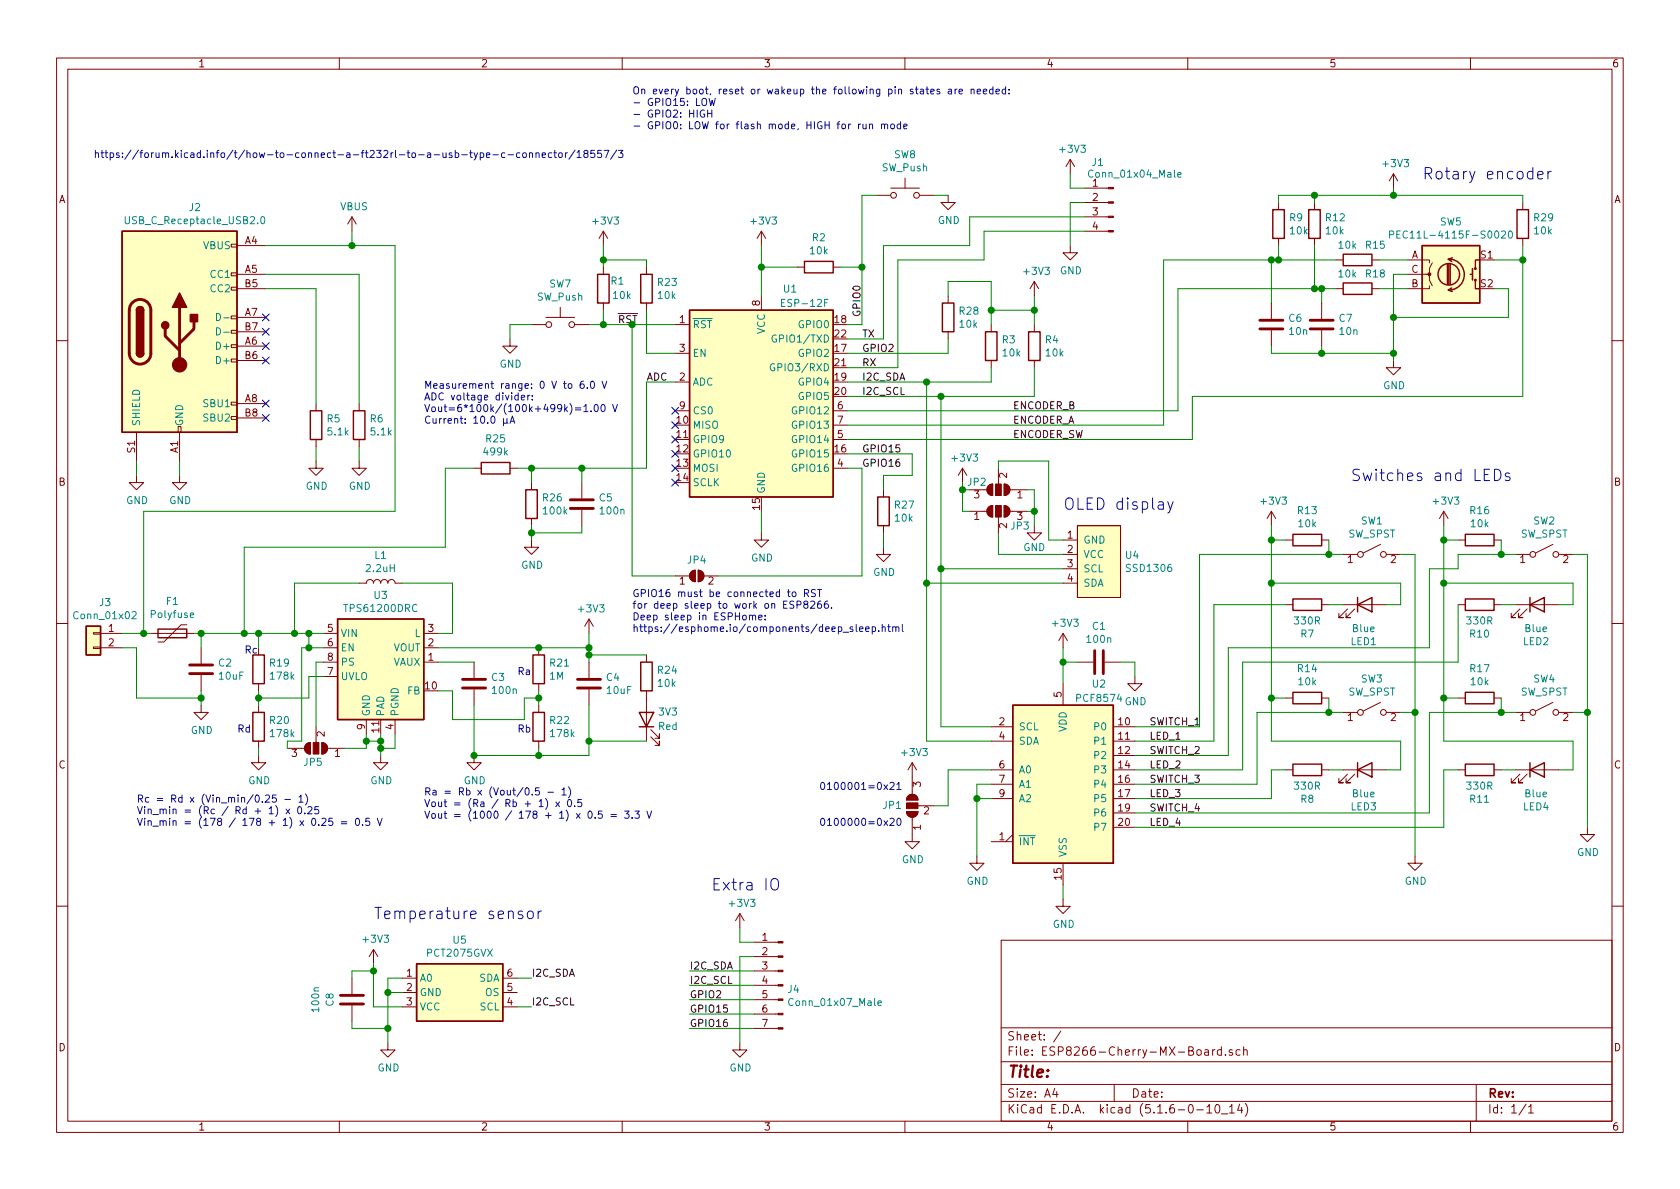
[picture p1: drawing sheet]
<svg xmlns="http://www.w3.org/2000/svg" width="297mm" height="210mm" viewBox="0 0 297 210" stroke-linecap="round" stroke-linejoin="round" font-family="sans-serif">
<g fill="none" stroke="#840000" stroke-width=".18">
<path d="M10 10.3h277v189.9h-277zM12 12.2h273v186.1h-273zM60 10.3v1.9M110 10.3v1.9M160 10.3v1.9M210 10.3v1.9M260 10.3v1.9M62.2 38.3v2.6M62.2 38.3l-.7 1.3M62.2 38.3l.8 1.3M154.9 34.5h2.6M157.5 33.3h5.1"/>
<path d="M160 31.5v1.8M162.6 34.5h2.5M167.6 34.5v1.3h1.3l-1.3 1.3-1.2-1.3h1.2M189.2 28.2l-.7 1.3M189.2 28.2v2.5M189.2 28.2l.8 1.3M191.8 33.3h4.2M191.8 38.3h4.2M191.8 35.8h4.2M226.1 35.8v1.3M232.4 35.8v1.3M246.4 30.7l-.8 1.3"/>
<path d="M246.4 30.7v2.6M246.4 30.7l.7 1.3M269.2 35.8v1.3M40.9 58.4h1v.5h-1zM40.9 55.9h1v.5h-1zM40.9 50.8h1v.5h-1zM40.9 48.3h1v.5h-1zM40.9 43.2h1v.5h-1zM41.9 51h5.1M41.9 48.5h5.1M41.9 43.4h5.1M41.9 56.1h5.1"/>
<path d="M41.9 58.7h5.1M90.2 59.9v1.3h1.2l-1.2 1.3-1.3-1.3h1.3M94 57.4h2.5M96.5 56.1h5.1M99.1 54.4v1.7M101.6 57.4h2.5M106.7 40.9v2.5M106.7 47.2v1.3M106.7 53.6v1.3M106.7 40.9l-.8 1.3M106.7 40.9l.7 1.3M114.3 47.2v1.3"/>
<path d="M114.3 53.6v1.3M119.4 57.4h2.5M134.6 40.9v2.5M134.6 52.3v2.6M134.6 40.9l-.7 1.3M134.6 40.9l.8 1.3M141 47.2h1.2M147.3 47.2h1.3M167.6 52.3v1.3M167.6 58.7v1.2M175.3 57.4v1.3M182.9 49.8v2.5"/>
<path d="M182.9 57.4v1.3M182.9 49.8l-.8 1.2M182.9 49.8l.7 1.2M189.2 43.4v1.3h1.3l-1.3 1.3-1.2-1.3h1.2M191.8 40.9h4.2M224.8 53.6v2.8M224.8 58.4v2.8M226.1 42.2v1.2M232.4 42.2v1.2M233.7 53.6v2.8M233.7 58.4v2.8M236.2 46h1.3"/>
<path d="M236.2 51h1.3M242.6 46h1.2M242.6 51h1.2M248.9 46h3.8v.5M248.9 48.5h3.8v1l.5 1M252.7 50.5v.5h-3.8M253.2 46.5l-.5 1v1h-.5M269.2 42.2v1.2M10 60.2h2M24.1 76.4v5.1M31.5 75.4h.5v1h-.5zM31.7 76.4v5.1"/>
<path d="M40.9 73.7h1v.5h-1zM40.9 71.1h1v.5h-1zM40.9 63.5h1v.5h-1zM40.9 61h1v.5h-1zM41.9 61.2h5.1M41.9 71.4h5.1M41.9 63.7h5.1M41.9 73.9h5.1M55.9 71.4v1.2M55.9 77.7v1.3M63.5 71.4v1.2M63.5 77.7v1.3"/>
<path d="M119.4 67.6h2.5M119.4 62.5h2.5M119.4 72.6h2.5M147.3 77.7h2.6M147.3 72.6h2.6M147.3 75.2h2.6M175.3 63.7v1.3M182.9 63.7v1.3M246.4 63.7v1.3h1.2l-1.2 1.3-1.3-1.3h1.3M285 60.2h2M24.1 84.1v1.2h1.3l-1.3 1.3-1.2-1.3h1.2M31.7 84.1v1.2h1.3l-1.3 1.3-1.2-1.3h1.2"/>
<path d="M55.9 81.5v1.3h1.2l-1.2 1.3-1.3-1.3h1.3M63.5 81.5v1.3h1.3l-1.3 1.3-1.3-1.3h1.3M83.8 82.8h1.3M90.2 82.8h1.2M94 95.5v1.3h1.2l-1.2 1.2-1.3-1.2h1.3M94 85.3v1.3M94 91.7v1.3M102.9 85.3v2.8M102.9 90.2v2.8M134.6 94.2v1.3h1.3l-1.3 1.3-1.3-1.3h1.3M147.3 82.8h2.6M156.2 96.8v1.2h1.3l-1.3 1.3-1.3-1.3h1.3"/>
<path d="M156.2 86.6v1.3M156.2 93v1.2M170.2 82.8l-.8 1.3M170.2 82.8v2.5M170.2 82.8l.7 1.3M171.4 86.6h3.1M171.4 90.4h3.1M174.7 85.9l.5-.3h.3v2a1.03 1.03 0 0 1-.9-.6 1.03 1.03 0 0 1 .1-1.1zM174.7 89.8l.5-.3 .3-.1v2a1.03 1.03 0 0 1-.9-.6 1.03 1.03 0 0 1 .1-1zM176.5 82.8v2.8M176.5 91.4v2.8M177.5 85.6a1.02 1.02 0 0 1 1.1 1 1.02 1.02 0 0 1-1.1 1z"/>
<path d="M177.5 89.4a1.02 1.02 0 0 1 1.1 1 1.02 1.02 0 0 1-1.1 1zM178.6 86.6h3M178.6 90.4h3M182.9 93v1.2h1.2l-1.2 1.3-1.3-1.3h1.3M188 98h2.5M188 95.5h2.5M190.5 93h7.6v12.7h-7.6zM224.8 90.4v2.6M224.8 90.4l-.8 1.3M224.8 90.4l.8 1.3M227.3 95.5h1.3M233.7 95.5h1.2"/>
<path d="M237.5 98h2.5M244.1 96.3l-3.1 1.5M245.1 98h2.5M255.3 90.4l-.8 1.3M255.3 90.4v2.6M255.3 90.4l.7 1.3M257.8 95.5h1.3M264.2 95.5h1.2M268 98h2.5M274.6 96.3l-3.1 1.5M275.6 98h2.5M10 110.3h2"/>
<path d="M16.5 114.4h1.3v.3h-1.3zM16.5 111.9h1.3v.2h-1.3zM17.8 112h3.8M17.8 114.5h3.8M26.7 112h7.6M33 110.5h-1l-3 3h-1.1M35.6 114.5v2.8M35.6 119.4v2.8M57.1 112h2.6M57.1 117.1h2.6M57.1 114.5h2.6M57.1 119.6h2.6"/>
<path d="M63.5 103.1h1.3a.63 .63 0 0 1 .6-.6 .63 .63 0 0 1 .6 .6 .63 .63 0 0 1 .7-.6 .63 .63 0 0 1 .6 .6 .63 .63 0 0 1 .6-.6 .63 .63 0 0 1 .7 .6 .63 .63 0 0 1 .6-.6 .63 .63 0 0 1 .6 .6h1.3M74.9 112h2.6M74.9 117.1h2.6M74.9 114.5h2.6M83.8 117.1v2.8M95.2 114.5v1.3M104.1 109.5v2.5M104.1 117.1v2.8M104.1 109.5l-.7 1.2M104.1 109.5l.8 1.2M114.3 115.8v1.3M119.4 101.8h2.5"/>
<path d="M122.1 101.2l.5-.3 .3-.1v2.1a1.03 1.03 0 0 1-.9-.6 1.03 1.03 0 0 1 .1-1.1zM123.4 100.8a1.02 1.02 0 0 1 1.1 1 1.02 1.02 0 0 1-1.1 1.1zM124.5 101.8h2.5M188 112v2.5M188 100.6h2.5M188 103.1h2.5M188 112l-.8 1.3M188 112l.7 1.3M190.5 117.1h2.8M195.3 117.1h2.8M200.7 119.6v1.3h1.2l-1.2 1.3-1.3-1.3h1.3M227.3 106.9h1.3"/>
<path d="M233.7 106.9h1.2M237.5 106.9h7.6M238.3 107.7l-1.6 1.5h.8h-.8v-.7M239.5 107.7l-1.5 1.5h.8h-.8v-.7M257.8 106.9h1.3M264.2 106.9h1.2M268 106.9h7.6M268.7 107.7l-1.5 1.5h.8h-.8v-.7M270 107.7l-1.5 1.5h.7h-.7v-.7M285 110.3h2M35.6 124.7v1.3h1.2l-1.2 1.2-1.3-1.2h1.3M45.7 133.6v1.3h1.3l-1.3 1.2-1.3-1.2h1.3"/>
<path d="M45.7 120.9v1.3M45.7 124.7v1.3M45.7 131.1v1.2M50.8 132.3h3M54.1 131.7l.4-.3 .4-.1v2a1.03 1.03 0 0 1-1-.5 1.03 1.03 0 0 1 .2-1.1zM55.9 128.5v2.8M56.9 131.3a1.02 1.02 0 0 1 1 1 1.02 1.02 0 0 1-1 1zM57.9 132.3h3.1M64.8 127.2v2.6M67.3 133.6v1.3h1.3l-1.3 1.2-1.3-1.2h1.3M69.8 127.2v2.6M83.8 133.6v1.3h1.3l-1.3 1.2-1.3-1.2h1.3"/>
<path d="M83.8 121.9v2.8M95.2 120.9v1.3M95.2 124.7v1.3M95.2 131.1v1.2M104.1 121.9v2.8M114.3 122.2v8.9M115.1 130.3l1.5 1.5v-.7v.7h-.8M115.1 129l1.5 1.6v-.8v.8h-.8M161.3 134.9v5.6M161.3 134.9l-.8 1.2M161.3 134.9l.8 1.2M175.3 136.1h3.8"/>
<path d="M175.3 128.5h3.8M175.3 131.1h3.8M175.3 138.7h3.8M188 120.9v3.8M196.8 136.1h3.9M196.8 128.5h3.9M196.8 131.1h3.9M196.8 133.6h3.9M196.8 138.7h3.9M227.3 136.1h1.3M227.3 123.4h1.3M233.7 136.1h1.2"/>
<path d="M233.7 123.4h1.2M237.5 126h2.5M237.5 136.1h7.6M238.3 136.9l-1.6 1.5h.8h-.8v-.7M239.5 136.9l-1.5 1.5h.8h-.8v-.7M244.1 124.2l-3.1 1.5M245.1 126h2.5M257.8 136.1h1.3M257.8 123.4h1.3M264.2 136.1h1.2M264.2 123.4h1.2M268 126h2.5"/>
<path d="M268 136.1h7.6M268.7 136.9l-1.5 1.5h.8h-.8v-.7M270 136.9l-1.5 1.5h.7h-.7v-.7M274.6 124.2l-3.1 1.5M275.6 126h2.5M160.3 143.5h2a1.02 1.02 0 0 1-1 1 1.02 1.02 0 0 1-1-1zM160.5 140.8a1.02 1.02 0 0 1 1.1-.3 1.02 1.02 0 0 1 .7 1h-2zM161.3 144.5v4.3h1.3l-1.3 1.3-1.3-1.3h1.3M162.3 142.5h2.8M172.7 151.4v1.2h1.3l-1.3 1.3-1.3-1.3h1.3M175.3 148.8h3.8M175.3 141.2h3.8"/>
<path d="M179.1 147.6l-1.3 1.2M188 159v1.3h1.2l-1.2 1.2-1.3-1.2h1.3M188 152.6v3.9M196.8 141.2h3.9M196.8 143.8h3.9M196.8 146.3h3.9M250.2 151.4v1.2h1.3l-1.3 1.3-1.3-1.3h1.3M280.7 146.3v1.3h1.2l-1.2 1.2-1.3-1.2h1.3M10 160.2h2M62.2 173v2.8M62.2 177.8v2.8M66 167.9l-.7 1.3"/>
<path d="M66 167.9v2.5M66 167.9l.8 1.3M71.1 173h2.6M71.1 175.5h2.6M71.1 178h2.6M88.9 173h2.5M88.9 175.5h2.5M88.9 178h2.5M130.8 161.5l-.8 1.3M130.8 161.5v2.6M130.8 161.5l.8 1.3M133.3 179.3h4.3"/>
<path d="M133.3 176.8h4.3M133.3 174.2h4.3M133.3 171.7h4.3M133.3 169.2h4.3M133.3 166.6h4.3M177 166.3h108v32h-108zM285 160.2h2M60 198.3v1.9M68.6 184.4v1.3h1.2l-1.2 1.2-1.3-1.2h1.3M110 198.3v1.9M130.8 184.4v1.3h1.3l-1.3 1.2-1.3-1.2h1.3M133.3 181.9h4.3"/>
<path d="M160 198.3v1.9M177 194.8h108M177 191.8h108M177 187.8h108M177 181.8h108M186.5 192.5l-.4 1h1M186.8 193v1M187.6 182.3l-1.3 2M197 191.8v3M210 198.3v1.9M211.6 196.3h1.2M213 185.7h.6l.1 .9"/>
<path d="M213.4 195.8l.4-.5v1.5M213.4 196.8h.8M213.7 186h-.5l-.2 .3 .2 .3 .5-.1M214.4 185.6v1M214.8 185.6l-.3 .1-.1 .2M215 195.4l.3-.1a.94 .94 0 0 1 0 1.5 .8 .8 0 0 1-.6-.6 .8 .8 0 0 1 .3-.8zM216 185.7l-.5-.1-.3 .3 .1 .6 .2 .1 .5-.1M216 197h1.1M216 185.1v1.5M216.7 186.5v.1M217.4 195.8l.4-.5v1.5M217.4 196.8h.8"/>
<path d="M217.9 185.7l-.4-.1-.2 .2 .1 .2 .5 .2v.3h-.6M219.2 195.2l-.4 1.1h.9M219.3 185.7l-.5-.1-.3 .3 .1 .6 .2 .1 .5-.1M219.5 195.8v1M219.9 185.7l.2-.1 .3 .1 .1 .9M219.9 185.1v1.5M220.2 195.1a1.71 1.71 0 0 1 0 2.3M260 198.3v1.9M261 191.8v6.5M269.8 195.2l-1.2 2M270.3 195.8l.4-.5v1.5M270.3 196.8h.8"/>
<circle cx="158" cy="34.5" r=".51"/>
<circle cx="162.1" cy="34.5" r=".51"/>
<circle cx="97" cy="57.4" r=".51"/>
<circle cx="101.1" cy="57.4" r=".51"/>
<circle cx="240.5" cy="98" r=".51"/>
<circle cx="244.6" cy="98" r=".51"/>
<circle cx="271" cy="98" r=".51"/>
<circle cx="275.1" cy="98" r=".51"/>
<circle cx="240.5" cy="126" r=".51"/>
<circle cx="244.6" cy="126" r=".51"/>
<circle cx="271" cy="126" r=".51"/>
<circle cx="275.1" cy="126" r=".51"/>
</g>
<g fill="none" stroke="#840000" stroke-width=".25">
<path d="M225 37.1h2.1v5.1h-2.1zM231.4 37.1h2v5.1h-2zM268.2 37.1h2.1v5.1h-2.1zM21.6 40.9h20.3v35.5h-20.3zM24.1 54.9a.63 .63 0 0 1 .7-.7 .63 .63 0 0 1 .6 .7M105.7 48.5h2v5.1h-2zM113.3 48.5h2v5.1h-2zM121.9 54.9h25.4v33h-25.4zM142.2 46.2h5.1v2.1h-5.1zM166.6 53.6h2.1v5.1h-2.1zM174.2 58.7h2.1v5h-2.1zM181.9 58.7h2v5h-2z"/>
<path d="M237.5 45h5.1v2h-5.1zM237.5 50h5.1v2.1h-5.1zM251.5 43.4h10.1v10.2h-10.1zM255.9 46.7v3.6M256.2 45.8a2.74 2.74 0 0 1 2.7 2.8 2.74 2.74 0 0 1-2.7 2.7M256.2 46.7v3.6M256.4 46.7v3.6M256.7 50.9l-.7 .4 .8 .3M256.8 45.6l-.8 .2 .7 .4M260 48.5h.3M260.3 47.5v2M260.9 49.5v1.5h.7"/>
<path d="M261.6 46h-.7v1.5M24.1 62.5a.63 .63 0 0 0 .7 .6 .63 .63 0 0 0 .6-.6M54.9 72.6h2v5.1h-2zM62.5 72.6h2v5.1h-2zM85.1 81.8h5.1v2h-5.1zM93 86.6h2v5.1h-2zM155.2 87.9h2v5.1h-2zM228.6 94.5h5.1v2h-5.1zM259.1 94.5h5.1v2h-5.1zM15.2 110.7h2.6v5.1h-2.6zM27.9 111.2h5.1v1.6h-5.1zM44.7 115.8h2v5.1h-2z"/>
<path d="M59.7 109.5h15.2v17.7h-15.2zM94.2 115.8h2.1v5.1h-2.1zM113.3 117.1h2v5.1h-2zM228.6 105.9h5.1v2h-5.1zM240 106.9l2.6-1.2v2.5zM240 105.7v2.5M259.1 105.9h5.1v2h-5.1zM270.5 106.9l2.5-1.2v2.5zM270.5 105.7v2.5M44.7 126h2v5.1h-2zM94.2 126h2.1v5.1h-2.1zM113 126h2.6l-1.3 2.5z"/>
<path d="M113 128.5h2.6M179.1 124.7h17.7v27.9h-17.7zM228.6 135.1h5.1v2.1h-5.1zM228.6 122.4h5.1v2.1h-5.1zM240 136.1l2.6-1.2v2.5zM240 134.9v2.5M259.1 135.1h5.1v2.1h-5.1zM259.1 122.4h5.1v2.1h-5.1zM270.5 136.1l2.5-1.2v2.5zM270.5 134.9v2.5M73.7 170.4h15.2v10.2h-15.2z"/>
<circle cx="256.2" cy="48.5" r="1.9"/>
<circle cx="260.9" cy="49.5" r=".13"/>
<circle cx="260.9" cy="47.5" r=".13"/>
</g>
<g fill="#840000" stroke="#840000" stroke-width=".18">
<path d="M56.9 131.3a1.02 1.02 0 0 1 1 1 1.02 1.02 0 0 1-1 1z"/>
<path d="M54.1 131.7l.4-.3 .4-.1v2a1.03 1.03 0 0 1-1-.5 1.03 1.03 0 0 1 .2-1.1z"/>
<path d="M55.4 131.3h1v2h-1z"/>
<path d="M137.6 181.7h.8v.3h-.8z"/>
<path d="M137.6 179.2h.8v.2h-.8z"/>
<path d="M137.6 176.7h.8v.2h-.8z"/>
<path d="M137.6 174.1h.8v.3h-.8z"/>
<path d="M137.6 171.6h.8v.2h-.8z"/>
<path d="M137.6 169h.8v.3h-.8z"/>
<path d="M137.6 166.5h.8v.2h-.8z"/>
<path d="M122.1 101.2l.5-.3 .3-.1v2.1a1.03 1.03 0 0 1-.9-.6 1.03 1.03 0 0 1 .1-1.1z"/>
<path d="M123.4 100.8a1.02 1.02 0 0 1 1.1 1 1.02 1.02 0 0 1-1.1 1.1z"/>
<path d="M177.5 85.6a1.02 1.02 0 0 1 1.1 1 1.02 1.02 0 0 1-1.1 1z"/>
<path d="M174.7 85.9l.5-.3h.3v2a1.03 1.03 0 0 1-.9-.6 1.03 1.03 0 0 1 .1-1.1z"/>
<path d="M176 85.6h1v2h-1z"/>
<path d="M174.7 89.8l.5-.3 .3-.1v2a1.03 1.03 0 0 1-.9-.6 1.03 1.03 0 0 1 .1-1z"/>
<path d="M177.5 89.4a1.02 1.02 0 0 1 1.1 1 1.02 1.02 0 0 1-1.1 1z"/>
<path d="M176 89.4h1v2h-1z"/>
<path d="M160.3 143.5h2a1.02 1.02 0 0 1-1 1 1.02 1.02 0 0 1-1-1z"/>
<path d="M160.5 140.8a1.02 1.02 0 0 1 1.1-.3 1.02 1.02 0 0 1 .7 1h-2z"/>
<path d="M160.3 142h2v1h-2z"/>
<path d="M196 40.8h.8v.2h-.8z"/>
<path d="M196 38.2h.8v.3h-.8z"/>
<path d="M196 35.7h.8v.2h-.8z"/>
<path d="M196 33.1h.8v.3h-.8z"/>
<circle cx="252.7" cy="48.5" r=".25"/>
<circle cx="31.7" cy="64.5" r="1.27"/>
</g>
<g fill="none" stroke="#008484" stroke-width=".18">
<path d="M22.1 38.3v1l.3 .3 .4-.1 .1-.2v-1M46.3 38.4l.1-.1a.69 .69 0 0 1 .4 .6 .69 .69 0 0 1-.4 .7 .83 .83 0 0 1-.1-1.2zM208.2 30.9l.6-.1v-.2l-.4-.1-.2 .2 .1 .6h.5M38.3 55.4a.64 .64 0 0 1 .7 .7 .64 .64 0 0 1-.7 .6zM38.3 58a.64 .64 0 0 1 .7 .6 .64 .64 0 0 1-.7 .6zM39.5 56.2h1M39.5 58.7h1M137.2 59.3a.59 .59 0 0 0-.7 .6 .59 .59 0 0 0 .7 .5l.1-.4h-.2M138.2 53.5h.4M138.8 52.9h-.6v1.3h.6M146.4 52.9h-.6v1.3M245.7 41.5l.7-.1v-.4l-.7-.2v1.3"/>
<path d="M247 41.4h.4M247.6 40.8h-.6v1.3h.6M265.5 41l.5-.2 .2 .4-.1 .2-.7 .7h.8M266.8 41l.2-.2a.67 .67 0 0 1 .4 .7 .67 .67 0 0 1-.4 .6l-.2-.1-.1-.4zM136.9 64.4a.59 .59 0 0 0-.7 .6 .59 .59 0 0 0 .7 .5l.1-.5h-.2M23.4 108.3l.5-.2 .2 .4-.1 .2-.7 .7h.8M33.7 108.8l.5-.1v-.3h-.4l-.1 .2v.6h.5M155.2 177.4l.6-.1v-.3h-.4l-.2 .2 .1 .6h.5"/>
</g>
<g fill="#ffffc2" stroke="#ffffc2" stroke-width=".18">
<path d="M121.9 54.9h25.4v33h-25.4z"/>
<path d="M73.7 170.4h15.2v10.2h-15.2z"/>
<path d="M251.5 43.4h10.1v10.2h-10.1z"/>
<path d="M179.1 124.7h17.7v27.9h-17.7z"/>
<path d="M21.6 40.9h20.3v35.5h-20.3z"/>
<path d="M190.5 93h7.6v12.7h-7.6z"/>
<path d="M59.7 109.5h15.2v17.7h-15.2z"/>
<path d="M15.2 110.7h2.6v5.1h-2.6z"/>
</g>
<g fill="none" stroke="#840000" stroke-width=".51">
<path d="M23.4 53.5a1.89 1.89 0 0 1 2.1-.4 1.89 1.89 0 0 1 1.2 1.8v7.6a1.9 1.9 0 0 1-1.9 1.9 1.9 1.9 0 0 1-1.9-1.9v-7.8l.1-.5zM29.2 58.2v1.2l2.5 2.6M31.7 54.4v10.1M34.3 56.9v1.3l-2.6 2.5M222.8 58.2h4M222.8 56.6h4M231.6 58.2h4.1M231.6 56.6h4.1M100.8 89.9h4.1M100.8 88.4h4.1M33.5 119.1h4.1M33.5 117.6h4.1"/>
<path d="M193.5 115.1v4M195.1 115.1v4M81.8 121.7h4.1M81.8 120.1h4.1M102.1 121.7h4.1M102.1 120.1h4.1M60.2 176h4.1M60.2 177.5h4.1"/>
</g>
<g fill="#840000" stroke="#840000" stroke-width=".25">
<path d="M24.1 62.5h1.3a.63 .63 0 0 1-.6 .6 .63 .63 0 0 1-.7-.6z"/>
<path d="M24.3 54.4a.63 .63 0 0 1 .7-.1 .63 .63 0 0 1 .4 .6h-1.3z"/>
<path d="M24.1 54.9h1.3v7.6h-1.3z"/>
<path d="M33.7 55.6h1.2v1.3h-1.2z"/>
<path d="M31.7 51.8l1.3 2.6h-2.5z"/>
<circle cx="29.2" cy="57.5" r=".63"/>
</g>
<g fill="none" stroke="#008400" stroke-width=".18">
<path d="M154.9 34.5h-2.5v22.9h-2.5M165.1 34.5h2.5M189.2 30.7v2.6h2.6M191.8 38.3h-20.4v5.1h-15.2v16.5h-6.3M191.8 35.8h-2.6v7.6M226.1 35.8v-1.3h43.1v1.3M232.4 34.5v1.3M246.4 33.3v1.2M47 43.4h22.8v47h-44.4v21.6M47 51h8.9v20.4M47 48.5h16.5v22.9M62.2 40.9v2.5"/>
<path d="M94 57.4h-3.8v2.5M104.1 57.4h15.3M106.7 43.4v3.8M106.7 54.9v2.5M106.7 46h7.6v1.2M111.8 57.4v44.4h7.6M114.3 54.9v7.6h5.1M134.6 43.4v8.9M134.6 47.2h6.4M148.6 47.2h3.8M167.6 52.3v-2.5h7.7v7.6M167.6 59.9v2.6h-17.7"/>
<path d="M175.3 54.9h7.6M182.9 52.3v5.1M191.8 40.9h-17.8v5.1h-15.3v19h-8.8M224.8 46v7.6M226.1 43.4v2.6M232.4 43.4v7.6M233.7 51v2.6M236.2 51h-27.9v21.6h-58.4M236.2 46h-30.5v29.2h-55.8M243.8 46h5.1M243.8 51h5.1M248.9 48.5h-2.5v15.2"/>
<path d="M264.2 46h5M264.2 51h2.5v5.1h-20.3M269.2 43.4v26.7h-58.4v7.6h-60.9M55.9 79v2.5M63.5 79v2.5M119.4 67.6h-5.1v15.2h-22.9M163.8 67.6v63.5h11.5M166.4 70.1v58.4h8.9M175.3 65v2.6h-25.4M182.9 65v5.1h-33M224.8 61.2v1.3h21.6M233.7 61.2v1.3"/>
<path d="M24.1 81.5v2.6M31.7 81.5v2.6M83.8 82.8h-5.1v14h-35.5v15.2M94 82.8v2.5M94 93v2.5M102.9 82.8v2.5M102.9 93v1.2h-8.9M134.6 90.4v3.8M149.9 80.3h11.4v3.8h-5.1v2.5M149.9 82.8h2.5v19h-25.4M156.2 94.2v2.6M170.2 85.3v5.1h1.2"/>
<path d="M170.2 86.6h1.2M176.5 94.2v3.8h11.5M176.5 82.8v-1.3h8.9v14h2.6M181.6 86.6h1.3v6.4M181.6 90.4h1.3M224.8 93v38.1h22.8v5h-2.5M224.8 95.5h2.5M234.9 95.5v2.5M237.5 98h-25.4v30.5h-11.4M247.6 98h2.6v53.4M255.3 93v38.1h22.8v5h-2.5M255.3 95.5h2.5"/>
<path d="M265.4 95.5v2.5M268 98h-10.2v2.6h-5.1v13.9h-35.5v19.1h-16.5M278.1 98h2.6v48.3M21.6 114.5h2.5v8.9h11.5M21.6 112h5.1M34.3 112h22.8M35.6 112v2.5M45.7 112v2.5M54.6 112v2.5M57.1 114.5h-3.8v16.6h-2.5v1.2M57.1 119.6h-2.5v3.8h-8.9M57.1 117.1h-1.2v11.4"/>
<path d="M63.5 103.1h-11.4v8.9M71.1 103.1h8.9v8.9h-2.5M77.5 114.5h26.6M77.5 117.1h6.3M104.1 112v5.1M104.1 115.8h10.2M163.8 103.1h24.2M166.4 100.6h21.6M188 114.5v6.4M188 117.1h2.5M198.1 117.1h2.6v2.5M224.8 103.1h22.8v3.8h-2.5"/>
<path d="M227.3 106.9h-12.7v24.2h-13.9M234.9 106.9h2.6M255.3 103.1h22.8v3.8h-2.5M257.8 106.9v10.2h-38.1v19h-19M265.4 106.9h2.6M35.6 122.2v2.5M45.7 122.2v2.5M45.7 132.3v1.3M64.8 131.1h2.5M64.8 129.8v2.5h-3.8M67.3 129.8v3.8M69.8 129.8v2.5h-2.5"/>
<path d="M77.5 122.2h2.5v5h12.7v-3.8h2.5M83.8 124.7v8.9h20.3v-8.9M95.2 122.2v2.5M95.2 132.3v1.3M104.1 131.1h10.2M175.3 136.1h-7.7v6.4h-2.5M175.3 138.7h-2.6v12.7M224.8 123.4h2.5M227.3 136.1h-2.5v5.1h-24.1M234.9 136.1h2.6M234.9 123.4v2.6M237.5 126h-15.3v12.7h-21.5"/>
<path d="M247.6 126h2.6M255.3 123.4h2.5M257.8 136.1h-2.5v10.2h-54.6M265.4 136.1h2.6M265.4 123.4v2.6M268 126h-15.3v17.8h-52M278.1 126h2.6M172.7 141.2h2.6M188 156.5v2.5M66 171.7h-3.8v1.3M66 170.4v7.6h5.1M68.6 175.5h2.5"/>
<path d="M71.1 173h-2.5v11.4M91.4 178h2.6M91.4 173h2.6M121.9 179.3h11.4M121.9 176.8h11.4M121.9 174.2h11.4M121.9 171.7h11.4M130.8 164.1v2.5h2.5M133.3 169.2h-2.5v15.2M62.2 180.6v1.3h6.4M121.9 181.9h11.4"/>
</g>
<g fill="none" stroke="#0000c2" stroke-width=".18">
<path d="M124.2 17.6a.45 .45 0 0 1 .7 0 .88 .88 0 0 1-.3 1.1l-.3-.1a1.07 1.07 0 0 1-.1-1zM124.5 19.5a.59 .59 0 0 0-.7 .6 .59 .59 0 0 0 .7 .6l.1-.5h-.3M125.1 19.5v1.2M125.4 17.4l.3 1.3 .2-1 .3 1 .3-1.3M125.9 19.5v1.2M166.1 15.8h-.3l-.1 .1v.2l.4 .2v.3h-.4M167.7 15.8h.5v.8M168.2 16.1h-.4l-.2 .2 .1 .3h.5M168.9 15.8v.8M169.2 15.8h-.2l-.1 .2M169.6 16.2l.6-.1-.1-.3h-.4l-.1 .1v.7h.5M171.7 15.9l.2-.1h.3v.8"/>
<path d="M171.7 15.8v.8M172.8 16.2l.6-.1-.1-.3h-.3l-.2 .1v.7h.5M173.9 16.2l.6-.1-.1-.3h-.4l-.1 .1v.7h.5M175.6 15.8h-.4l-.2 .2 .1 .6h.5M175.6 15.3v1.3M176.1 16.2l.6-.1v-.3h-.4l-.2 .1 .1 .7h.5M177.8 15.8h-.4l-.2 .2 .1 .6h.5M177.8 15.3v1.3M178.4 16.5v.1M178.4 15.8v.1M83 27h.5M83.2 26.6v1.1l.3 .2"/>
<path d="M83.8 27l.3 .9M84.4 27l-.4 1.2-.2 .1M84.9 27.1l.4-.1 .2 .2-.1 .6h-.5M84.9 27v1.3M86 27.4l.6-.1-.1-.2-.3-.1-.2 .2 .1 .6h.4M87.1 27.4h1M89.3 27.1l-.4-.1-.2 .2 .1 .6h.5M89.8 27.4h1M91.9 27.1l-.3-.1-.3 .2 .1 .6h.5M92.5 27.1l.3-.1 .2 .1v.7l-.3 .1-.3-.3zM93.6 27.1l.2-.1 .3 .1 .1 .8M93.6 27v.9"/>
<path d="M94.8 27.1l.1-.1 .3 .1 .1 .8M94.8 27v.9M95.9 27.4l.6-.1-.1-.2-.4-.1-.1 .2v.6h.5M97.6 27.1l-.4-.1-.2 .2 .1 .6h.5M97.9 27h.5M98.1 26.6v1.1l.3 .2M98.9 27.1l.3-.1 .2 .1-.1 .7-.3 .1-.2-.3zM100 27v.9M100.3 27l-.3 .2M101.7 26.5l-1.1 1.7M102 26.9l.4-.3v1.3M102 27.9h.7"/>
<path d="M103.5 27.1l-.3-.2 .1-.2 .2-.1 .4 .1v.3l-.5 .2-.2 .2v.2l.3 .3 .3-.1 .2-.2-.1-.4-.2-.1M105.1 26.6h-.6l-.1 .6 .5-.1 .3 .2v.3l-.3 .3-.5-.2M106.3 26.6h-.6v.6l.1-.1 .5 .1v.5l-.2 .2-.4-.2M106.8 26.6h.8l-.5 1.3M109 26.5l-1.1 1.7M109.3 26.6h.8l-.4 .5 .4 .1v.4l-.2 .3-.6-.2M125.1 20.1h.8M151.8 21.9v.9M152.2 21.9l-.4 .3M152.6 21.9l.1 .8 .3 .1 .1-.1M153.1 21.9v.9M153.7 22.1l.2-.2 .3 .1 .1 .8"/>
<path d="M153.7 21.9v.9M155.9 22.1l.1-.2 .3 .1 .1 .8M155.9 21.9v.9M156.4 22.1l.2-.2 .3 .1v.8M157.5 22.1l.2-.2 .3 .1 .1 .2-.1 .5-.3 .1-.2-.1zM159.2 22l-.3-.1-.3 .3 .1 .5h.5M159.2 21.5v1.3M159.8 22.3l.6-.1-.1-.2-.3-.1-.2 .2v.6h.5M271.9 31l.9-.2-.1-.4-.5-.1-.3 .3 .1 .9 .2 .1 .5-.1M273.7 30.3v1.3M274.3 30.3l-.4 .1-.2 .3M89 74v1.3"/>
<path d="M89.6 74.7l.2 .1M89.6 74v.8h-.4l-.2-.1M90.2 74.8l.4-1.2 .4 1.2M90.3 74.5h.6M91.6 69.9h-.3l-.3 .2 .1 .6h.5M91.6 69.5v1.2M92.2 70.3l.6-.1-.1-.3h-.3l-.2 .2v.6h.5M93.3 69.9v.8M93.7 69.9l-.4 .2M94.1 70.6v.1M94.1 69.9v.2M101.7 72.1h1"/>
<path d="M101.7 72.5h1M103.2 67.4h-.3a.79 .79 0 0 0-.1 1.3l.4-.1 .1-.5-.3-.2h-.2l-.2 .2M103.2 71.9l.4-.4v1.3M103.2 72.8h.8M103.8 68.5v.2M104.5 67.5l.2-.1a.69 .69 0 0 1 .4 .6 .69 .69 0 0 1-.4 .7l-.2-.2-.1-.3zM104.5 72.7v.1M105.2 71.6l.2-.1a.69 .69 0 0 1 .4 .7 .69 .69 0 0 1-.4 .6l-.3-.2v-.3zM106.4 71.6l.2-.1a.67 .67 0 0 1 .4 .7 .67 .67 0 0 1-.4 .6l-.4-.5zM106.5 67.4l.4 1.3 .4-1.3M108.3 71.5l.4 1.3 .5-1.3M206.5 88.7l.4 1.4"/>
<path d="M207.4 88.7l-.6 1.8-.3 .2M264.2 83a1.05 1.05 0 0 1 1.2 .6 1.05 1.05 0 0 1-.4 1.3l-.8 .1zM266.9 83.7a.5 .5 0 0 0-.8 .2l.1 .3a.68 .68 0 0 1 .8 .4l-.1 .3-.2 .1-.6-.1M132.5 108.9l.2-.1h.3v.8M132.5 108.8v.8M133 109l.2-.2h.3l.1 .8M134.1 109.2l.6-.1v-.3h-.4l-.2 .2 .1 .6h.5M135.3 109.5v.1M135.3 108.8v.2M140.2 104.7h.3l.2 .2-.1 .6h-.3l-.2-.2zM140.9 107l.6-.1 .1-.5-.2-.1h-.5v1.3M142.2 104.9l.6-.1 .2-.1-.1-.3-.2-.2h-.5v1.3"/>
<path d="M142.4 106.9l-.3-.3 .1-.2 .2-.1 .4 .1v.3l-.6 .2-.1 .2v.2l.3 .3 .3-.1 .1-.2v-.3l-.2-.1M142.5 104.9l.5 .6M143.3 106.4l.5-.1 .3 .3-.8 1h.8M144.2 104.3l-.5-.1-.2 .2v.3l.6 .3 .1 .3-.3 .2h-.4M144.6 104.2h.7M144.9 104.2v1.3M145.1 106.3l-.3 .1a.87 .87 0 0 0 0 1.2l.4-.2v-.5l-.4-.1-.2 .2M146.4 106.3h-.3a.79 .79 0 0 0-.1 1.3l.4-.1 .1-.5-.3-.2h-.2l-.3 .2M147 107.4v.2M150.8 110.9l-.3-.1-.2 .2v.2l.5 .1v.3h-.5M151.4 110.4v1.1l.2 .2M152 111.2l.6-.1-.1-.2-.3-.1-.2 .2v.6h.5"/>
<path d="M153.1 111.2l.6-.1-.1-.2-.4-.1-.1 .2v.6h.5M154.2 110.9l.4-.1 .2 .3-.1 .5h-.5M154.2 110.8v1.3M155.4 111.6v.1M156 111l.2-.2 .3 .1v.8M156 110.4v1.3M156.9 110.8h.5M157.1 110.4v1.1l.3 .2M157.8 111l.2-.2 .3 .1 .1 .8M157.8 110.8v.9M158.4 111l.2-.2 .3 .1v.8M159.5 110.4v1.1l.2 .2"/>
<path d="M95.3 139.3h-.6l-.1 .6 .2-.1 .5 .1v.6l-.2 .1-.5-.1M99.4 139.7l.3-.4v1.3M100.5 139.1a1.4 1.4 0 0 1 0 2M156.3 138.8l.6 .8M156.9 138.8l-.6 .8M157.4 138.5l.4-.2 .2 .2 .1 .2-.1 .2-.7 .7h.8M158.6 138.7l.3-.4v1.3M158.6 139.6h.7M46.9 140.7l.5-.1 .3 .3-.1 .2-.7 .8h.8M48.7 142.5a1.47 1.47 0 0 1 0 1.9M48.8 140.6h-.6l-.1 .6 .2-.1 .5 .1v.5l-.2 .2-.5-.2M50.4 141.4h1"/>
<path d="M50.6 143.1l.6 .8M51.2 143.1l-.6 .8M52.7 142.8l.2-.2a.67 .67 0 0 1 .5 .7 .67 .67 0 0 1-.5 .6l-.2-.1-.1-.4zM52.9 140.9l.3-.3v1.3M52.9 141.9h.7M53.9 143.8v.1M54 140.4a1.4 1.4 0 0 1 0 1.9M54.4 142.8l.5-.2 .3 .4-.8 .9h.8M56.3 142.6h-.6v.7l.1-.2 .5 .2v.5l-.2 .1-.4-.1M56.4 145.8v.2M56.9 144.8l.5-.1 .2 .4v.2l-.8 .7h.8M58.8 144.7h-.6l-.1 .6 .5-.1 .3 .2v.3l-.3 .3-.5-.2"/>
<path d="M60.4 145.3h.9M60.4 145.7h.9M63 144.8l.1-.1a.67 .67 0 0 1 .5 .6 .67 .67 0 0 1-.5 .7l-.2-.3-.1-.2zM64.1 145.8v.2M65.3 144.7h-.6l-.1 .6 .2-.1 .5 .1v.5l-.2 .2-.5-.2M66.7 144.7l.4 1.3 .5-1.3M94.1 140.5v.1M95.3 141.7l.4-.3v1.2M95.3 142.6h.7M96.5 141.2a1.47 1.47 0 0 1 0 1.9M96.9 140.1h1M98.3 141.8l.6 .8"/>
<path d="M98.9 141.8l-.6 .8M99.4 140.6h.7M100.5 141.5l.1-.1a.67 .67 0 0 1 .5 .6 .67 .67 0 0 1-.5 .6l-.3-.4zM101.6 142.5v.1M102.8 141.4h-.6v.6l.1-.1 .5 .1v.5l-.2 .1-.4-.1M104.1 143.6l.2-.2a.67 .67 0 0 1 .4 .7 .67 .67 0 0 1-.4 .6l-.3-.2v-.3zM105.2 144.6v.1M106.5 143.4h-.7v.6l.2-.1 .5 .1v.6l-.3 .1-.4-.1M108 144h1M108 144.4h1M110.4 143.4h.8l-.4 .5 .4 .1v.5l-.2 .2-.6-.1M111.8 144.6v.1"/>
<path d="M112.2 143.4h.8l-.4 .5 .4 .1v.6l-.2 .1-.6-.1M114.4 143.4l.4 1.3 .4-1.3M136.4 155.6a.68 .68 0 0 1 .8-.2 .68 .68 0 0 1 .4 .6v.7a.68 .68 0 0 1-.8 .7l-.2-.1a1.5 1.5 0 0 1-.2-1.7zM157.4 144.8l.4-.1 .2 .1 .1 .3-.1 .2-.7 .7h.8M158.7 144.8l.2-.1a.67 .67 0 0 1 .4 .6 .67 .67 0 0 1-.4 .7l-.3-.3v-.2zM92.4 161.2l-.5-.1-.3 .3 .1 .3 .7 .2 .1 .2-.1 .3-.2 .1-.6-.1M93.4 161.2a.54 .54 0 0 1 .9 .3v.6a.54 .54 0 0 1-.5 .4 .54 .54 0 0 1-.6-.4v-.6zM95.1 161.1v1.4M95.7 161.1l-.3 .1-.3 .3"/>
</g>
<g fill="#008400" stroke="#008400" stroke-width=".25">
<circle cx="233.7" cy="62.5" r=".51"/>
<circle cx="134.6" cy="47.2" r=".51"/>
<circle cx="66" cy="171.7" r=".51"/>
<circle cx="250.2" cy="126" r=".51"/>
<circle cx="255.3" cy="103.1" r=".51"/>
<circle cx="224.8" cy="103.1" r=".51"/>
<circle cx="172.7" cy="141.2" r=".51"/>
<circle cx="102.9" cy="82.8" r=".51"/>
<circle cx="166.4" cy="100.6" r=".51"/>
<circle cx="94" cy="94.2" r=".51"/>
<circle cx="94" cy="82.8" r=".51"/>
<circle cx="163.8" cy="103.1" r=".51"/>
<circle cx="280.7" cy="126" r=".51"/>
<circle cx="68.6" cy="181.9" r=".51"/>
<circle cx="255.3" cy="123.4" r=".51"/>
<circle cx="255.3" cy="95.5" r=".51"/>
<circle cx="224.8" cy="123.4" r=".51"/>
<circle cx="224.8" cy="95.5" r=".51"/>
<circle cx="170.2" cy="86.6" r=".51"/>
<circle cx="246.4" cy="62.5" r=".51"/>
<circle cx="111.8" cy="57.4" r=".51"/>
<circle cx="106.7" cy="57.4" r=".51"/>
<circle cx="106.7" cy="46" r=".51"/>
<circle cx="246.4" cy="56.1" r=".51"/>
<circle cx="43.2" cy="112" r=".51"/>
<circle cx="235" cy="98" r=".51"/>
<circle cx="265.4" cy="98" r=".51"/>
<circle cx="25.4" cy="112" r=".51"/>
<circle cx="182.9" cy="54.9" r=".51"/>
<circle cx="62.2" cy="43.4" r=".51"/>
<circle cx="235" cy="126" r=".51"/>
<circle cx="104.1" cy="115.8" r=".51"/>
<circle cx="175.3" cy="54.9" r=".51"/>
<circle cx="265.4" cy="126" r=".51"/>
<circle cx="104.1" cy="131.1" r=".51"/>
<circle cx="54.6" cy="112" r=".51"/>
<circle cx="35.6" cy="123.4" r=".51"/>
<circle cx="35.6" cy="112" r=".51"/>
<circle cx="45.7" cy="112" r=".51"/>
<circle cx="45.7" cy="123.4" r=".51"/>
<circle cx="52.1" cy="112" r=".51"/>
<circle cx="232.4" cy="34.5" r=".51"/>
<circle cx="246.4" cy="34.5" r=".51"/>
<circle cx="182.9" cy="90.4" r=".51"/>
<circle cx="152.4" cy="47.2" r=".51"/>
<circle cx="54.6" cy="114.5" r=".51"/>
<circle cx="233.7" cy="51" r=".51"/>
<circle cx="232.4" cy="51" r=".51"/>
<circle cx="104.1" cy="114.5" r=".51"/>
<circle cx="95.3" cy="133.6" r=".51"/>
<circle cx="83.8" cy="133.6" r=".51"/>
<circle cx="95.3" cy="123.4" r=".51"/>
<circle cx="64.8" cy="131.1" r=".51"/>
<circle cx="226.1" cy="46" r=".51"/>
<circle cx="224.8" cy="46" r=".51"/>
<circle cx="269.2" cy="46" r=".51"/>
<circle cx="166.4" cy="70.1" r=".51"/>
<circle cx="68.6" cy="175.5" r=".51"/>
<circle cx="163.8" cy="67.6" r=".51"/>
<circle cx="95.3" cy="114.5" r=".51"/>
<circle cx="67.3" cy="132.3" r=".51"/>
<circle cx="67.3" cy="131.1" r=".51"/>
<circle cx="188" cy="117.1" r=".51"/>
</g>
<g fill="none" stroke="#000084" stroke-width=".18">
<path d="M46.4 55.5l1.2 1.2M46.4 58.1l1.2 1.2M47.6 55.5l-1.2 1.2M47.6 58.1l-1.2 1.2M46.4 60.6l1.2 1.2M46.4 63.1l1.2 1.3M46.4 73.3l1.2 1.2M46.4 70.8l1.2 1.2M47.6 60.6l-1.2 1.2M47.6 63.1l-1.2 1.3M47.6 73.3l-1.2 1.2M47.6 70.8l-1.2 1.2"/>
<path d="M118.8 72l1.2 1.2M118.8 74.6l1.2 1.2M118.8 77.1l1.2 1.2M118.8 79.6l1.2 1.3M120 72l-1.2 1.2M120 74.6l-1.2 1.2M120 77.1l-1.2 1.2M120 79.6l-1.2 1.3M118.8 82.2l1.2 1.2M118.8 84.7l1.2 1.2M120 82.2l-1.2 1.2M120 84.7l-1.2 1.2"/>
</g>
<g font-size="2.8" fill="#0000c2">
<text x="251.5" y="31.7">Rotary encoder</text>
<text x="238.8" y="85.1">Switches and LEDs</text>
<text x="188" y="90.2">OLED display</text>
<text x="125.7" y="157.5">Extra IO</text>
<text x="66" y="162.6">Temperature sensor</text>
</g>
<text font-size="2.8" fill="#840000" x="178" y="190.5">Title:</text>
<g font-size="2.1" fill="#840000">
<text x="178" y="184">Sheet: /</text>
<text x="178" y="186.7">File: ESP8266-Cherry-MX-Board.sch</text>
<text x="178" y="196.9">KiCad E.D.A. kicad (5.1.6-0-10_14)</text>
<text x="178" y="194.1">Size: A4</text>
<text x="200" y="194.1">Date:</text>
<text x="263" y="194.1">Rev:</text>
<text x="263" y="196.9">Id: 1/1</text>
</g>
<g font-size="1.8" fill="#840000">
<text x="35" y="11.9">1</text>
<text x="85" y="11.9">2</text>
<text x="135" y="11.9">3</text>
<text x="185" y="11.9">4</text>
<text x="235" y="11.9">5</text>
<text x="285" y="11.9">6</text>
<text x="10.4" y="35.9">A</text>
<text x="193.2" y="33">1</text>
<text x="193.2" y="35.6">2</text>
<text x="285.4" y="35.9">A</text>
<text x="193.2" y="38.1">3</text>
<text x="193.2" y="40.6">4</text>
<text x="43.3" y="43.2">A4</text>
<text x="249.6" y="45.7">A</text>
<text x="261.8" y="45.7">S1</text>
<text x="43.3" y="48.3">A5</text>
<text x="43.3" y="50.8">B5</text>
<text x="249.6" y="50.8">B</text>
<text x="249.6" y="48.3">C</text>
<text x="261.8" y="50.8">S2</text>
<text x="43.3" y="55.9">A7</text>
<text x="43.3" y="58.4">B7</text>
<text x="120.2" y="57.1">1</text>
<text x="134.4" y="54.1" transform="rotate(-90 134.4 54.1)">8</text>
<text x="147.6" y="57.1">18</text>
<text x="147.6" y="59.7">22</text>
<text x="43.3" y="61">A6</text>
<text x="43.3" y="63.5">B6</text>
<text x="120.2" y="62.2">3</text>
<text x="147.6" y="62.2">17</text>
<text x="147.6" y="64.8">21</text>
<text x="43.3" y="71.1">A8</text>
<text x="120.2" y="67.3">2</text>
<text x="147.6" y="67.3">19</text>
<text x="147.6" y="69.8">20</text>
<text x="43.3" y="73.7">B8</text>
<text x="119.7" y="74.9">10</text>
<text x="119.7" y="77.5">11</text>
<text x="120.2" y="72.4">9</text>
<text x="148.1" y="77.5">5</text>
<text x="148.1" y="72.4">6</text>
<text x="148.1" y="74.9">7</text>
<text x="23.9" y="80.1" transform="rotate(-90 23.9 80.1)">S1</text>
<text x="31.5" y="80.1" transform="rotate(-90 31.5 80.1)">A1</text>
<text x="119.7" y="80">12</text>
<text x="119.7" y="82.5">13</text>
<text x="147.6" y="80">16</text>
<text x="148.1" y="82.5">4</text>
<text x="10.4" y="85.9">B</text>
<text x="119.7" y="85.1">14</text>
<text x="172.2" y="88.1">3</text>
<text x="178.1" y="84.6" transform="rotate(-90 178.1 84.6)">2</text>
<text x="179.9" y="88.1">1</text>
<text x="285.4" y="85.9">B</text>
<text x="134.4" y="90.1" transform="rotate(-90 134.4 90.1)">15</text>
<text x="172.2" y="91.9">1</text>
<text x="178.1" y="93.4" transform="rotate(-90 178.1 93.4)">2</text>
<text x="179.9" y="91.9">3</text>
<text x="188.7" y="95.2">1</text>
<text x="188.7" y="97.8">2</text>
<text x="188.7" y="100.3">3</text>
<text x="238.3" y="99.6">1</text>
<text x="245.9" y="99.6">2</text>
<text x="268.8" y="99.6">1</text>
<text x="276.4" y="99.6">2</text>
<text x="120.2" y="103.4">1</text>
<text x="125.2" y="103.4">2</text>
<text x="188.7" y="102.9">4</text>
<text x="19.2" y="111.8">1</text>
<text x="57.9" y="111.8">5</text>
<text x="75.7" y="111.8">3</text>
<text x="19.2" y="114.3">2</text>
<text x="57.9" y="114.3">6</text>
<text x="57.9" y="119.4">7</text>
<text x="57.9" y="116.8">8</text>
<text x="75.7" y="116.8">1</text>
<text x="75.7" y="114.3">2</text>
<text x="75.2" y="121.9">10</text>
<text x="187.7" y="123.3" transform="rotate(-90 187.7 123.3)">5</text>
<text x="57.4" y="130.3" transform="rotate(-90 57.4 130.3)">2</text>
<text x="64.5" y="129" transform="rotate(-90 64.5 129)">9</text>
<text x="67.1" y="129.5" transform="rotate(-90 67.1 129.5)">11</text>
<text x="69.6" y="129" transform="rotate(-90 69.6 129)">4</text>
<text x="176.7" y="128.3">2</text>
<text x="176.7" y="130.8">4</text>
<text x="197.8" y="128.3">10</text>
<text x="197.8" y="130.8">11</text>
<text x="238.3" y="127.5">1</text>
<text x="245.9" y="127.5">2</text>
<text x="268.8" y="127.5">1</text>
<text x="276.4" y="127.5">2</text>
<text x="10.4" y="135.9">C</text>
<text x="51.6" y="133.9">3</text>
<text x="59.2" y="133.9">1</text>
<text x="176.7" y="135.9">6</text>
<text x="197.8" y="133.3">12</text>
<text x="197.8" y="135.9">14</text>
<text x="285.4" y="135.9">C</text>
<text x="162.8" y="139.2" transform="rotate(-90 162.8 139.2)">3</text>
<text x="176.7" y="138.4">7</text>
<text x="176.7" y="141">9</text>
<text x="197.8" y="138.4">16</text>
<text x="197.8" y="141">17</text>
<text x="197.8" y="143.5">19</text>
<text x="162.8" y="146.8" transform="rotate(-90 162.8 146.8)">1</text>
<text x="163.3" y="144">2</text>
<text x="176.7" y="148.6">1</text>
<text x="197.8" y="146">20</text>
<text x="187.7" y="155.5" transform="rotate(-90 187.7 155.5)">15</text>
<text x="134.8" y="166.4">1</text>
<text x="71.9" y="172.7">1</text>
<text x="89.7" y="172.7">6</text>
<text x="134.8" y="168.9">2</text>
<text x="134.8" y="171.4">3</text>
<text x="134.8" y="174">4</text>
<text x="71.9" y="175.3">2</text>
<text x="71.9" y="177.8">3</text>
<text x="89.7" y="177.8">4</text>
<text x="89.7" y="175.3">5</text>
<text x="134.8" y="176.5">5</text>
<text x="134.8" y="179.1">6</text>
<text x="10.4" y="185.9">D</text>
<text x="134.8" y="181.6">7</text>
<text x="285.4" y="185.9">D</text>
<text x="35" y="199.9">1</text>
<text x="85" y="199.9">2</text>
<text x="135" y="199.9">3</text>
<text x="185" y="199.9">4</text>
<text x="235" y="199.9">5</text>
<text x="285" y="199.9">6</text>
</g>
<g font-size="1.8" fill="#0000c2">
<text x="111.8" y="16.7">On every boot, reset or wakeup the following pin states are needed:</text>
<text x="111.8" y="18.7">- GPIO15: LOW</text>
<text x="111.8" y="20.8">- GPIO2: HIGH</text>
<text x="111.8" y="22.9">- GPIO0: LOW for flash mode, HIGH for run mode</text>
<text x="16.5" y="27.9">https://forum.kicad.info/t/how-to-connect-a-ft232rl-to-a-usb-type-c-connector/18557/3</text>
<text x="74.9" y="68.8">Measurement range: 0 V to 6.0 V</text>
<text x="74.9" y="70.8">ADC voltage divider:</text>
<text x="74.9" y="72.9">Vout=6*100k/(100k+499k)=1.00 V</text>
<text x="74.9" y="74.9">Current: 10.0 µA</text>
<text x="111.8" y="105.6">GPIO16 must be connected to RST</text>
<text x="111.8" y="107.6">for deep sleep to work on ESP8266.</text>
<text x="111.8" y="109.7">Deep sleep in ESPHome:</text>
<text x="111.8" y="111.8">https://esphome.io/components/deep_sleep.html</text>
<text x="43.2" y="115.6">Rc</text>
<text x="91.4" y="119.4">Ra</text>
<text x="41.9" y="129.5">Rd</text>
<text x="91.4" y="129.5">Rb</text>
<text x="24.1" y="141.9">Rc = Rd x (Vin_min/0.25 - 1)</text>
<text x="24.1" y="144">Vin_min = (Rc / Rd + 1) x 0.25</text>
<text x="74.9" y="140.7">Ra = Rb x (Vout/0.5 - 1)</text>
<text x="74.9" y="142.7">Vout = (Ra / Rb + 1) x 0.5</text>
<text x="144.8" y="139.7">0100001=0x21</text>
<text x="24.1" y="146">Vin_min = (178 / 178 + 1) x 0.25 = 0.5 V</text>
<text x="74.9" y="144.8">Vout = (1000 / 178 + 1) x 0.5 = 3.3 V</text>
<text x="144.8" y="146">0100000=0x20</text>
</g>
<g font-size="1.8" fill="#008484">
<text x="158.1" y="28">SW8</text>
<text x="187.5" y="27">+3V3</text>
<text x="193.1" y="29.4">J1</text>
<text x="244.7" y="29.6">+3V3</text>
<text x="156" y="30.3">SW_Push</text>
<text x="193" y="31.4">Conn_01x04_Male</text>
<text x="22.7" y="39.6">USB_C_Receptacle_USB2.0</text>
<text x="33.5" y="37.3">J2</text>
<text x="60.2" y="37.2">VBUS</text>
<text x="105" y="39.7">+3V3</text>
<text x="132.9" y="39.7">+3V3</text>
<text x="165.8" y="39.6">GND</text>
<text x="228" y="39.1">R9</text>
<text x="228.2" y="41.4">10k</text>
<text x="234.5" y="39.1">R12</text>
<text x="234.5" y="41.4">10k</text>
<text x="254.6" y="39.9">SW5</text>
<text x="271.3" y="39.1">R29</text>
<text x="271.3" y="41.4">10k</text>
<text x="36" y="44.1">VBUS</text>
<text x="143.3" y="45">10k</text>
<text x="143.7" y="42.7">R2</text>
<text x="236.8" y="44">10k</text>
<text x="241.6" y="44">R15</text>
<text x="247.5" y="42.2">PEC11L-4115F-S0020</text>
<text x="37.4" y="49.1">CC1</text>
<text x="37.4" y="51.7">CC2</text>
<text x="95" y="53.2">SW_Push</text>
<text x="97.2" y="50.8">SW7</text>
<text x="108.1" y="50.3">R1</text>
<text x="108.5" y="52.9">10k</text>
<text x="116.4" y="50.6">R23</text>
<text x="116.4" y="52.9">10k</text>
<text x="138.6" y="51.7">U1</text>
<text x="181.2" y="48.6">+3V3</text>
<text x="187.4" y="48.5">GND</text>
<text x="236.8" y="49.1">10k</text>
<text x="241.6" y="49.1">R18</text>
<text x="122.4" y="58">RST</text>
<text x="135.3" y="59.1" transform="rotate(-90 135.3 59.1)">VCC</text>
<text x="138.7" y="54.3">ESP-12F</text>
<text x="141.4" y="58">GPIO0</text>
<text x="169.7" y="55.6">R28</text>
<text x="169.7" y="58">10k</text>
<text x="227.9" y="56.9">C6</text>
<text x="228" y="59.2">10n</text>
<text x="236.8" y="56.9">C7</text>
<text x="236.9" y="59.2">10n</text>
<text x="38.6" y="61.8">D+</text>
<text x="38.6" y="64.4">D+</text>
<text x="88.3" y="65">GND</text>
<text x="122.4" y="63.1">EN</text>
<text x="137.2" y="65.7">GPIO3/RXD</text>
<text x="137.4" y="60.6">GPIO1/TXD</text>
<text x="141.4" y="63.1">GPIO2</text>
<text x="177.2" y="60.7">R3</text>
<text x="177.4" y="63">10k</text>
<text x="184.9" y="60.7">R4</text>
<text x="185" y="63">10k</text>
<text x="122.4" y="68.2">ADC</text>
<text x="141.4" y="68.2">GPIO4</text>
<text x="141.4" y="70.7">GPIO5</text>
<text x="244.6" y="68.8">GND</text>
<text x="24.8" y="75.4" transform="rotate(-90 24.8 75.4)">SHIELD</text>
<text x="32.4" y="75.4" transform="rotate(-90 32.4 75.4)">GND</text>
<text x="36.2" y="72">SBU1</text>
<text x="36.2" y="74.5">SBU2</text>
<text x="57.9" y="74.7">R5</text>
<text x="58" y="77">5.1k</text>
<text x="65.5" y="74.7">R6</text>
<text x="65.7" y="77">5.1k</text>
<text x="122.4" y="75.8">MISO</text>
<text x="122.4" y="73.3">CS0</text>
<text x="140.4" y="73.3">GPIO12</text>
<text x="140.4" y="75.8">GPIO13</text>
<text x="85.7" y="80.5">499k</text>
<text x="86" y="78.2">R25</text>
<text x="122.4" y="78.4">GPIO9</text>
<text x="122.4" y="80.9">GPIO10</text>
<text x="122.4" y="83.4">MOSI</text>
<text x="140.4" y="80.9">GPIO15</text>
<text x="140.4" y="83.4">GPIO16</text>
<text x="140.4" y="78.4">GPIO14</text>
<text x="168.5" y="81.6">+3V3</text>
<text x="22.3" y="89.1">GND</text>
<text x="29.9" y="89.1">GND</text>
<text x="54.1" y="86.6">GND</text>
<text x="61.7" y="86.6">GND</text>
<text x="96" y="88.7">R26</text>
<text x="106" y="88.7">C5</text>
<text x="122.4" y="86">SCLK</text>
<text x="135.3" y="87.4" transform="rotate(-90 135.3 87.4)">GND</text>
<text x="158.3" y="89.9">R27</text>
<text x="171.1" y="85.9">JP2</text>
<text x="223.1" y="89.2">+3V3</text>
<text x="253.6" y="89.2">+3V3</text>
<text x="96.2" y="91">100k</text>
<text x="106.2" y="91">100n</text>
<text x="158.3" y="92.2">10k</text>
<text x="178.8" y="93.6">JP3</text>
<text x="229.5" y="90.9">R13</text>
<text x="229.7" y="93.2">10k</text>
<text x="238.4" y="95.1">SW_SPST</text>
<text x="240.7" y="92.8">SW1</text>
<text x="260" y="90.9">R16</text>
<text x="260.1" y="93.2">10k</text>
<text x="268.8" y="95.1">SW_SPST</text>
<text x="271.1" y="92.8">SW2</text>
<text x="64.9" y="101.2">2.2uH</text>
<text x="66.3" y="98.9">L1</text>
<text x="92.2" y="100.6">GND</text>
<text x="121.6" y="99.7">JP4</text>
<text x="132.8" y="99.3">GND</text>
<text x="154.4" y="101.8">GND</text>
<text x="180.9" y="97.5">GND</text>
<text x="191.5" y="96.1">GND</text>
<text x="191.5" y="98.7">VCC</text>
<text x="191.5" y="101.2">SCL</text>
<text x="199.1" y="98.8">U4</text>
<text x="199.4" y="101.1">SSD1306</text>
<text x="17.6" y="107.2">J3</text>
<text x="29.5" y="107">F1</text>
<text x="66.2" y="105.9">U3</text>
<text x="191.5" y="103.8">SDA</text>
<text x="13.4" y="109.5">Conn_01x02</text>
<text x="26.8" y="109.3">Polyfuse</text>
<text x="60.2" y="112.6">VIN</text>
<text x="61.2" y="108.2">TPS61200DRC</text>
<text x="73.3" y="112.6">L</text>
<text x="102.4" y="108.3">+3V3</text>
<text x="186.3" y="110.8">+3V3</text>
<text x="192.3" y="113.7">100n</text>
<text x="193.2" y="111.4">C1</text>
<text x="229" y="110.4">330R</text>
<text x="230" y="112.7">R7</text>
<text x="239.2" y="111.8">Blue</text>
<text x="259.5" y="110.4">330R</text>
<text x="260" y="112.7">R10</text>
<text x="269.7" y="111.8">Blue</text>
<text x="38.7" y="117.9">C2</text>
<text x="47.8" y="117.9">R19</text>
<text x="60.2" y="115.2">EN</text>
<text x="60.2" y="117.7">PS</text>
<text x="69.5" y="117.7">VAUX</text>
<text x="69.5" y="115.2">VOUT</text>
<text x="97.3" y="117.9">R21</text>
<text x="116.4" y="119.1">R24</text>
<text x="229.5" y="118.9">R14</text>
<text x="238.9" y="114.1">LED1</text>
<text x="260" y="118.9">R17</text>
<text x="269.3" y="114.1">LED2</text>
<text x="38.8" y="120.2">10uF</text>
<text x="47.9" y="120.2">178k</text>
<text x="60.2" y="120.3">UVLO</text>
<text x="72.1" y="122.8">FB</text>
<text x="86.9" y="120.4">C3</text>
<text x="87.2" y="122.7">100n</text>
<text x="97.2" y="120.2">1M</text>
<text x="107.3" y="120.4">C4</text>
<text x="107.4" y="122.7">10uF</text>
<text x="116.4" y="121.5">10k</text>
<text x="190.6" y="124.1">PCF8574</text>
<text x="193.2" y="121.6">U2</text>
<text x="198.8" y="124.7">GND</text>
<text x="229.7" y="121.2">10k</text>
<text x="238.4" y="123">SW_SPST</text>
<text x="240.7" y="120.7">SW3</text>
<text x="260.1" y="121.2">10k</text>
<text x="268.8" y="123">SW_SPST</text>
<text x="271.1" y="120.7">SW4</text>
<text x="33.7" y="129.8">GND</text>
<text x="47.8" y="128">R20</text>
<text x="47.9" y="130.3">178k</text>
<text x="65.4" y="126.7" transform="rotate(-90 65.4 126.7)">GND</text>
<text x="67.9" y="126.7" transform="rotate(-90 67.9 126.7)">PAD</text>
<text x="70.5" y="126.7" transform="rotate(-90 70.5 126.7)">PGND</text>
<text x="97.3" y="128">R22</text>
<text x="97.5" y="130.3">178k</text>
<text x="116.4" y="129.1">Red</text>
<text x="116.5" y="126.5">3V3</text>
<text x="180.1" y="129.2">SCL</text>
<text x="180.1" y="131.7">SDA</text>
<text x="188.6" y="129.5" transform="rotate(-90 188.6 129.5)">VDD</text>
<text x="193.7" y="129.2">P0</text>
<text x="193.7" y="131.7">P1</text>
<text x="53.8" y="135.4">JP5</text>
<text x="159.6" y="133.7">+3V3</text>
<text x="180.1" y="136.8">A0</text>
<text x="193.7" y="134.2">P2</text>
<text x="193.7" y="136.8">P3</text>
<text x="43.9" y="138.7">GND</text>
<text x="65.5" y="138.7">GND</text>
<text x="82" y="138.7">GND</text>
<text x="156.2" y="143">JP1</text>
<text x="180.1" y="139.3">A1</text>
<text x="180.1" y="141.9">A2</text>
<text x="193.7" y="139.3">P4</text>
<text x="193.7" y="141.9">P5</text>
<text x="229" y="139.6">330R</text>
<text x="230" y="142">R8</text>
<text x="238.9" y="143.3">LED3</text>
<text x="239.2" y="141">Blue</text>
<text x="259.5" y="139.6">330R</text>
<text x="260" y="142">R11</text>
<text x="269.3" y="143.3">LED4</text>
<text x="269.7" y="141">Blue</text>
<text x="180.1" y="149.5">INT</text>
<text x="193.7" y="144.4">P6</text>
<text x="193.7" y="146.9">P7</text>
<text x="159.5" y="152.6">GND</text>
<text x="188.6" y="151.6" transform="rotate(-90 188.6 151.6)">VSS</text>
<text x="278.8" y="151.4">GND</text>
<text x="129.1" y="160.4">+3V3</text>
<text x="170.9" y="156.5">GND</text>
<text x="248.4" y="156.5">GND</text>
<text x="64.3" y="166.7">+3V3</text>
<text x="80.2" y="166.9">U5</text>
<text x="186.1" y="164.1">GND</text>
<text x="74.2" y="173.6">A0</text>
<text x="75.7" y="169.2">PCT2075GVX</text>
<text x="84.7" y="173.6">SDA</text>
<text x="56.4" y="178.8" transform="rotate(-90 56.4 178.8)">100n</text>
<text x="59" y="177.9" transform="rotate(-90 59 177.9)">C8</text>
<text x="74.2" y="176.1">GND</text>
<text x="74.2" y="178.7">VCC</text>
<text x="84.9" y="178.7">SCL</text>
<text x="85.8" y="176.1">OS</text>
<text x="139.3" y="175.6">J4</text>
<text x="140" y="177.9">Conn_01x07_Male</text>
<text x="66.8" y="189.5">GND</text>
<text x="129" y="189.5">GND</text>
</g>
<g font-size="1.8">
<text x="109.2" y="57.1">RST</text>
<text x="152.1" y="56.1" transform="rotate(-90 152.1 56.1)">GPIO0</text>
<text x="152.4" y="59.7">TX</text>
<text x="152.4" y="64.8">RX</text>
<text x="152.4" y="62.2">GPIO2</text>
<text x="114.3" y="67.3">ADC</text>
<text x="152.4" y="69.8">I2C_SCL</text>
<text x="152.4" y="67.3">I2C_SDA</text>
<text x="179.1" y="77.5">ENCODER_SW</text>
<text x="179.1" y="72.4">ENCODER_B</text>
<text x="179.1" y="74.9">ENCODER_A</text>
<text x="152.4" y="80">GPIO15</text>
<text x="152.4" y="82.5">GPIO16</text>
<text x="203.2" y="128.3">SWITCH_1</text>
<text x="203.2" y="130.8">LED_1</text>
<text x="203.2" y="133.3">SWITCH_2</text>
<text x="203.2" y="135.9">LED_2</text>
<text x="203.2" y="143.5">SWITCH_4</text>
<text x="203.2" y="138.4">SWITCH_3</text>
<text x="203.2" y="141">LED_3</text>
<text x="203.2" y="146">LED_4</text>
<text x="94" y="172.7">I2C_SDA</text>
<text x="121.9" y="171.4">I2C_SDA</text>
<text x="121.9" y="174">I2C_SCL</text>
<text x="94" y="177.8">I2C_SCL</text>
<text x="121.9" y="176.5">GPIO2</text>
<text x="121.9" y="179.1">GPIO15</text>
<text x="121.9" y="181.6">GPIO16</text>
</g>
</svg>
